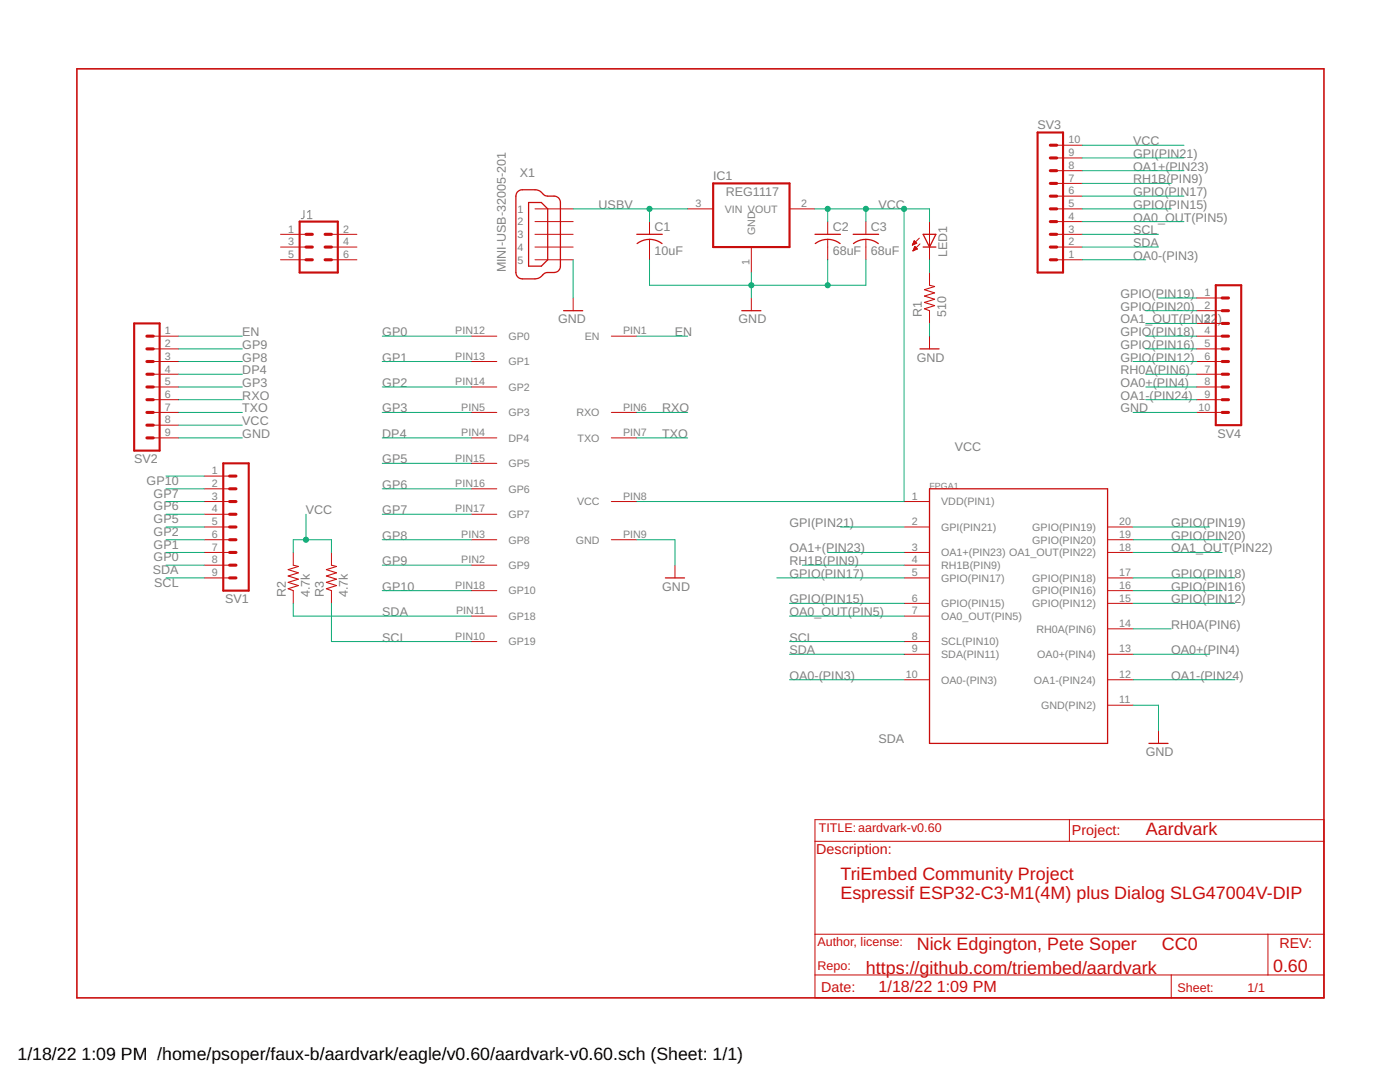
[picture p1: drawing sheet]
<svg xmlns="http://www.w3.org/2000/svg" width="279mm" height="216mm" viewBox="0 0 279 216" stroke-linecap="round" stroke-linejoin="round" font-family="sans-serif">
<path d="M60.7 42l-.1 1.4-.5 .2M61.4 43.6h.9M61.4 42.4l.4-.4v1.6" fill="none" stroke="#808080" stroke-width=".2"/>
<g fill="none" stroke="#c90d0c" stroke-width=".25">
<path d="M103.2 38.3l.7-.4h3.2l.7 .2 .7 .7a2.48 2.48 0 0 0 2.1 .3l.8 .3 .3 .5 .1 .5v12.7l-.1 .6-.3 .4a2.67 2.67 0 0 1-2.1 .3l-.6 .1-1.2 1-.7 .1h-2.9l-.5-.2-.3-.5-.1-.5v-15.3zM105.5 40.4h2.5l1.3 1.3v10.1l-1.3 1.3h-2.5zM127.1 46.8h5.1M129.6 47.8l1.6 .3 .9 .5M129.6 47.8l-1 .1-1.5 .7M162.6 46.8h5.1M165.2 47.8l1.6 .3 .9 .5M165.2 47.8l-1.6 .3-.9 .5M170.3 46.8h5M172.8 47.8l1.6 .3 .9 .5M172.8 47.8l-1.6 .3-.9 .5M184.2 46.8h2.6l-1.3 2.5z"/>
<path d="M184.2 49.3h2.6M112.5 62h3.8M148 62h3.8M183.6 69.6h3.8M185.5 97.5h35.5v50.8h-35.5zM132.8 115.3h3.8M229.3 148.3h3.8"/>
</g>
<g fill="none" stroke="#c90d0c" stroke-width=".2">
<path d="M210.9 39.1h5.1M210.9 36.6h5.1M210.9 34.1h5.1M210.9 31.5h5.1M210.9 29h5.1M56 46.8h5.1M56 49.3h5.1M56 51.8h5.1M66.1 46.8h5.1M66.1 49.3h5.1M66.1 51.8h5.1M106.8 41.7h7.6"/>
<path d="M106.8 44.2h7.6M106.8 46.8h7.6M106.8 49.3h7.6M106.8 51.8h7.6M114.4 59.5v2.5M129.6 44.2v2.6M129.6 47.8v4M137.2 41.7h5.1M149.9 49.3v5.1M149.9 59.5v2.5M157.6 41.7h5M165.2 44.2v2.6"/>
<path d="M165.2 47.8v4M172.8 44.2v2.6M172.8 47.8v4M182.1 48.8h.1M182.2 48.7h.3M182.2 48.6h.6M182.2 50h.1M182.2 49.9h.3M182.3 48.5h.6M182.3 48.3h.5M182.3 49.8h.5M182.4 48.2h.2"/>
<path d="M182.4 49.7h.7M182.4 48.1h.1M182.4 49.6h.6M182.5 48l.5 .5-.9 .4zM182.5 49.4h.3M182.5 49.3h.2M182.6 49.2h.1M182.6 49.2l-.4 .9M182.6 49.2l.5 .5-.9 .4M183.5 47.5l-1.4 1.4M183.6 48.7l-1.4 1.4M185.5 44.2v7.6"/>
<path d="M185.5 54.4v2.5M210.9 41.7h5.1M210.9 44.2h5.1M210.9 46.8h5.1M210.9 49.3h5.1M210.9 51.8h5.1M238.8 59.5h5.1M30.6 67.1h5.1M30.6 69.6h5.1M30.6 72.1h5.1M30.6 74.7h5.1M30.6 77.2h5.1"/>
<path d="M30.6 79.8h5.1M94.1 67.1h5M94.1 72.1h5M94.1 77.2h5M122 67.1h5.1M185.5 62v2.5M185.5 67.1v2.5M238.8 67.1h5.1M238.8 69.6h5.1M238.8 72.1h5.1M238.8 74.7h5.1M238.8 77.2h5.1"/>
<path d="M238.8 79.8h5.1M238.8 62h5.1M238.8 64.5h5.1M30.6 82.3h5.1M30.6 84.8h5.1M30.6 87.4h5.1M40.7 95h5.1M40.7 97.5h5.1M94.1 97.5h5M94.1 82.3h5M94.1 87.4h5M94.1 92.5h5"/>
<path d="M122 82.3h5.1M122 87.4h5.1M238.8 82.3h5.1M40.7 100.1h5.1M40.7 102.6h5.1M40.7 105.2h5.1M40.7 107.7h5.1M40.7 110.2h5.1M40.7 112.8h5.1M40.7 115.3h5.1M58.5 110.2v2.6M58.5 117.9v2.5"/>
<path d="M66.1 110.2v2.6M66.1 117.9v2.5M94.1 102.6h5M94.1 107.7h5M94.1 112.8h5M94.1 117.9h5M122 100.1h5.1M122 107.7h5.1M134.7 112.8v2.5M180.4 100.1h5.1M180.4 105.2h5.1M180.4 110.2h5.1"/>
<path d="M180.4 112.8h5.1M180.4 115.3h5.1M221 105.2h5.1M221 107.7h5.1M221 110.2h5.1M221 115.3h5.1M221 117.9h5.1M94.1 122.9h5M94.1 128h5M180.4 122.9h5.1M180.4 128h5.1M180.4 135.6h5.1"/>
<path d="M180.4 120.4h5.1M180.4 130.6h5.1M221 125.5h5.1M221 135.6h5.1M221 120.4h5.1M221 130.6h5.1M221 140.7h5.1M231.2 145.8v2.5M162.6 163.6h101.6v35.5h-101.6zM162.6 167.9h101.6M213.4 163.6v4.3M162.6 186.4h101.6"/>
<path d="M162.6 194.5h101.6M233.7 194.5v4.6M253 186.4v8.1"/>
</g>
<path d="M142.3 36.6h15.3v12.7h-15.3zM207.1 26.4h5.1v28h-5.1zM59.8 44.2h7.6v10.2h-7.6zM242.6 56.9h5.1v27.9h-5.1zM26.8 64.5h5.1v25.4h-5.1zM44.6 92.5h5v25.4h-5z" fill="none" stroke="#c90d0c" stroke-width=".42"/>
<g fill="none" stroke="#c90d0c" stroke-width=".61">
<path d="M209.6 34.1h1.3M209.6 36.6h1.3M209.6 39.1h1.3M209.6 29h1.3M209.6 31.5h1.3M61.1 46.8h1.2M61.1 49.3h1.2M61.1 51.8h1.2M64.9 46.8h1.2M64.9 49.3h1.2M64.9 51.8h1.2M209.6 46.8h1.3"/>
<path d="M209.6 49.3h1.3M209.6 51.8h1.3M209.6 41.7h1.3M209.6 44.2h1.3M243.9 59.5h1.3M29.3 72.1h1.3M29.3 69.6h1.3M29.3 67.1h1.3M29.3 77.2h1.3M29.3 74.7h1.3M29.3 79.8h1.3M243.9 72.1h1.3"/>
<path d="M243.9 69.6h1.3M243.9 67.1h1.3M243.9 77.2h1.3M243.9 74.7h1.3M243.9 79.8h1.3M243.9 64.5h1.3M243.9 62h1.3M29.3 84.8h1.3M29.3 82.3h1.3M29.3 87.4h1.3M45.8 97.5h1.3M45.8 95h1.3"/>
<path d="M243.9 82.3h1.3M45.8 100.1h1.3M45.8 105.2h1.3M45.8 102.6h1.3M45.8 112.8h1.3M45.8 110.2h1.3M45.8 107.7h1.3M45.8 115.3h1.3"/>
</g>
<path d="M15.3 13.7h248.9v185.4h-248.9z" fill="none" stroke="#c90d0c" stroke-width=".32"/>
<path d="M185.5 56.9l1 .3-2 .6 2 .6-2 .7 2 .6-2 .6 2 .7-2 .6 1 .4M58.5 112.8l1 .2-2 .7 2 .6-2 .6 2 .7-2 .6 2 .6-2 .7 1 .4M66.1 112.8l1.1 .2-2.1 .7 2.1 .6-2.1 .6 2.1 .7-2.1 .6 2.1 .6-2.1 .7 1 .4" fill="none" stroke="#c90d0c" stroke-width=".21"/>
<g fill="none" stroke="#0dab76" stroke-width=".2">
<path d="M216 29h20.3M216 36.6h17.7M216 39.1h20.3M216 31.5h20.3M216 34.1h20.3M114.4 41.7h22.8M114.4 51.8v7.7M129.6 51.8v5.1h43.2v-5.1M129.6 41.7v2.5M149.9 54.4v5.1M162.6 41.7h22.9v2.5M165.2 41.7v2.5"/>
<path d="M165.2 51.8v5.1M172.8 41.7v2.5M180.4 41.7v58.4h-53.3M185.5 51.8v2.6M216 41.7h17.7M216 46.8h15.2M216 49.3h15.2M216 44.2h20.3M216 51.8h12.7M231.2 59.5h7.6M35.7 72.1h12.7M35.7 77.2h12.7"/>
<path d="M35.7 74.7h12.7M35.7 67.1h12.7M35.7 69.6h12.7M35.7 79.8h12.7M76.3 72.1h17.8M76.3 77.2h17.8M76.3 67.1h17.8M127.1 67.1h10.1M185.5 64.5v2.6M226.1 72.1h12.7M228.7 77.2h10.1M228.7 74.7h10.1"/>
<path d="M228.7 67.1h10.1M228.7 69.6h10.1M228.7 79.8h10.1M228.7 64.5h10.1M228.7 62h10.1M33.1 97.5h7.6M33.1 95h7.6M35.7 84.8h12.7M35.7 87.4h12.7M35.7 82.3h12.7M76.3 87.4h17.8M76.3 82.3h17.8"/>
<path d="M76.3 92.5h17.8M76.3 97.5h17.8M127.1 87.4h10.1M127.1 82.3h10.1M226.1 82.3h12.7M33.1 100.1h7.6M33.1 107.7h7.6M33.1 115.3h7.6M33.1 112.8h7.6M33.1 105.2h7.6M33.1 110.2h7.6M33.1 102.6h7.6"/>
<path d="M58.5 110.2v-2.5h7.6v2.5M61.1 102.6v5.1M76.3 107.7h17.8M76.3 112.8h17.8M76.3 102.6h17.8M76.3 117.9h17.8M127.1 107.7h7.6v5.1M155 115.3h25.4M160.1 112.8h20.3M165.2 110.2h15.2M167.7 105.2h12.7M226.1 107.7h17.8"/>
<path d="M226.1 115.3h20.3M226.1 105.2h15.3M226.1 110.2h17.8M226.1 117.9h17.8M58.5 120.4v2.5h35.6M66.1 120.4v7.6h28M157.6 128h22.8M157.6 130.6h22.8M157.6 122.9h22.8M157.6 120.4h22.8M157.6 135.6h22.8M226.1 130.6h15.3"/>
<path d="M226.1 120.4h20.3M226.1 135.6h20.3M226.1 125.5h7.6M226.1 140.7h5.1v5.1"/>
</g>
<g fill="#0dab76" stroke="#0dab76" stroke-width=".2">
<circle cx="165.2" cy="41.7" r=".51"/>
<circle cx="180.4" cy="41.7" r=".51"/>
<circle cx="172.8" cy="41.7" r=".51"/>
<circle cx="61.1" cy="107.7" r=".51"/>
<circle cx="149.9" cy="56.9" r=".51"/>
<circle cx="165.2" cy="56.9" r=".51"/>
<circle cx="129.6" cy="41.7" r=".51"/>
</g>
<g font-size="3.6" fill="#c90d0c">
<text x="228.7" y="166.6">Aardvark</text>
<text x="167.7" y="175.5">TriEmbed Community Project</text>
<text x="167.7" y="179.3">Espressif ESP32-C3-M1(4M) plus Dialog SLG47004V-DIP</text>
<text x="183" y="189.5">Nick Edgington, Pete Soper</text>
<text x="231.9" y="189.5">CC0</text>
<text x="172.8" y="194.3">https://github.com/triembed/aardvark</text>
<text x="254.1" y="194">0.60</text>
</g>
<g font-size="3.5">
<text x="3.5" y="211.4">1/18/22</text>
<text x="16.3" y="211.4">1:09 PM /home/psoper/faux-b/aardvark/eagle/v0.60/aardvark-v0.60.sch (Sheet: 1/1)</text>
</g>
<g font-size="3.2" fill="#c90d0c">
<text x="175.3" y="197.8">1/18/22</text>
<text x="187" y="197.8">1:09 PM</text>
</g>
<g font-size="2.9" fill="#c90d0c">
<text x="213.9" y="166.6">Project:</text>
<text x="162.9" y="170.4">Description:</text>
<text x="255.3" y="189.2">REV:</text>
<text x="163.9" y="197.8">Date:</text>
</g>
<g font-size="2.5" fill="#808080">
<text x="207.1" y="25.7">SV3</text>
<text x="226.1" y="29">VCC</text>
<text x="103.7" y="35.3">X1</text>
<text x="142.3" y="36">IC1</text>
<text x="226.1" y="31.5">GPI(PIN21)</text>
<text x="226.1" y="34.1">OA1+(PIN23)</text>
<text x="119.5" y="41.7">USBV</text>
<text x="144.9" y="39.1">REG1117</text>
<text x="175.3" y="41.7">VCC</text>
<text x="226.1" y="36.6">RH1B(PIN9)</text>
<text x="226.1" y="39.1">GPIO(PIN17)</text>
<text x="226.1" y="41.7">GPIO(PIN15)</text>
<text x="130.6" y="46.1">C1</text>
<text x="166.2" y="46.1">C2</text>
<text x="173.8" y="46.1">C3</text>
<text x="226.1" y="46.8">SCL</text>
<text x="226.1" y="44.2">OA0_OUT(PIN5)</text>
<text x="130.6" y="50.9">10uF</text>
<text x="166.2" y="50.9">68uF</text>
<text x="173.8" y="50.9">68uF</text>
<text x="189" y="51.3" transform="rotate(-90 189 51.3)">LED1</text>
<text x="226.1" y="49.3">SDA</text>
<text x="226.1" y="51.8">OA0-(PIN3)</text>
<text x="100.9" y="54.4" transform="rotate(-90 100.9 54.4)">MINI-USB-32005-201</text>
<text x="223.6" y="59.4">GPIO(PIN19)</text>
<text x="111.4" y="64.5">GND</text>
<text x="147.4" y="64.5">GND</text>
<text x="184" y="63.3" transform="rotate(-90 184 63.3)">R1</text>
<text x="188.8" y="63.3" transform="rotate(-90 188.8 63.3)">510</text>
<text x="223.6" y="64.5">OA1_OUT(PIN22</text>
<text x="223.6" y="62">GPIO(PIN20)</text>
<text x="243" y="64.5">)</text>
<text x="48.4" y="67.1">EN</text>
<text x="48.4" y="69.6">GP9</text>
<text x="76.3" y="67.1">GP0</text>
<text x="134.7" y="67.1">EN</text>
<text x="223.6" y="69.6">GPIO(PIN16)</text>
<text x="223.6" y="67.1">GPIO(PIN18)</text>
<text x="48.4" y="77.2">GP3</text>
<text x="48.4" y="74.7">DP4</text>
<text x="48.4" y="72.1">GP8</text>
<text x="76.3" y="72.1">GP1</text>
<text x="76.3" y="77.2">GP2</text>
<text x="183" y="72.1">GND</text>
<text x="223.6" y="72.1">GPIO(PIN12)</text>
<text x="223.6" y="77.2">OA0+(PIN4)</text>
<text x="223.6" y="74.7">RH0A(PIN6)</text>
<text x="48.4" y="79.8">RXO</text>
<text x="48.4" y="82.3">TXO</text>
<text x="76.3" y="82.3">GP3</text>
<text x="132.2" y="82.3">RXO</text>
<text x="223.6" y="82.3">GND</text>
<text x="223.6" y="79.8">OA1-(PIN24)</text>
<text x="48.4" y="84.8">VCC</text>
<text x="48.4" y="87.4">GND</text>
<text x="76.3" y="87.4">DP4</text>
<text x="132.2" y="87.4">TXO</text>
<text x="190.6" y="89.9">VCC</text>
<text x="243" y="87.4">SV4</text>
<text x="26.8" y="92.5">SV2</text>
<text x="76.3" y="92.5">GP5</text>
<text x="29.3" y="96.8">GP10</text>
<text x="30.7" y="101.9">GP6</text>
<text x="30.7" y="99.3">GP7</text>
<text x="76.3" y="97.5">GP6</text>
<text x="30.7" y="106.9">GP2</text>
<text x="30.7" y="104.4">GP5</text>
<text x="61.1" y="102.6">VCC</text>
<text x="76.3" y="107.7">GP8</text>
<text x="76.3" y="102.6">GP7</text>
<text x="157.6" y="105.2">GPI(PIN21)</text>
<text x="233.7" y="105.2">GPIO(PIN19)</text>
<text x="233.7" y="107.7">GPIO(PIN20)</text>
<text x="30.7" y="109.5">GP1</text>
<text x="30.7" y="112">GP0</text>
<text x="76.3" y="112.8">GP9</text>
<text x="157.6" y="112.8">RH1B(PIN9)</text>
<text x="157.6" y="110.2">OA1+(PIN23)</text>
<text x="233.7" y="110.2">OA1_OUT(PIN22)</text>
<text x="30.5" y="114.6">SDA</text>
<text x="30.8" y="117.1">SCL</text>
<text x="57" y="119.1" transform="rotate(-90 57 119.1)">R2</text>
<text x="61.8" y="119.1" transform="rotate(-90 61.8 119.1)">4.7k</text>
<text x="64.6" y="119.1" transform="rotate(-90 64.6 119.1)">R3</text>
<text x="69.4" y="119.1" transform="rotate(-90 69.4 119.1)">4.7k</text>
<text x="76.3" y="117.9">GP10</text>
<text x="132.2" y="117.9">GND</text>
<text x="157.6" y="115.3">GPIO(PIN17)</text>
<text x="233.7" y="117.9">GPIO(PIN16)</text>
<text x="233.7" y="115.3">GPIO(PIN18)</text>
<text x="44.9" y="120.4">SV1</text>
<text x="76.3" y="122.9">SDA</text>
<text x="157.6" y="120.4">GPIO(PIN15)</text>
<text x="157.6" y="122.9">OA0_OUT(PIN5)</text>
<text x="233.7" y="120.4">GPIO(PIN12)</text>
<text x="233.7" y="125.5">RH0A(PIN6)</text>
<text x="76.3" y="128">SCL</text>
<text x="157.6" y="128">SCL</text>
<text x="157.6" y="130.6">SDA</text>
<text x="233.7" y="130.6">OA0+(PIN4)</text>
<text x="157.6" y="135.6">OA0-(PIN3)</text>
<text x="233.7" y="135.6">OA1-(PIN24)</text>
<text x="175.3" y="148.3">SDA</text>
<text x="228.7" y="150.9">GND</text>
</g>
<g font-size="2.5" fill="#c90d0c">
<text x="163.4" y="166.1">TITLE:aardvark-v0.60</text>
<text x="163.1" y="188.7">Author, license:</text>
<text x="163.1" y="193.5">Repo:</text>
<text x="235" y="197.8">Sheet:</text>
<text x="249" y="197.8">1/1</text>
</g>
<g font-size="2.1" fill="#808080">
<text x="213.2" y="28.6">10</text>
<text x="213.2" y="33.7">8</text>
<text x="213.2" y="31.2">9</text>
<text x="138.8" y="41.3">3</text>
<text x="159.9" y="41.3">2</text>
<text x="213.2" y="41.3">5</text>
<text x="213.2" y="38.8">6</text>
<text x="213.2" y="36.2">7</text>
<text x="57.5" y="46.4">1</text>
<text x="68.5" y="46.4">2</text>
<text x="103.2" y="42.4">1</text>
<text x="103.2" y="45">2</text>
<text x="103.2" y="47.5">3</text>
<text x="144.7" y="42.4">VIN VOUT</text>
<text x="150.7" y="47" transform="rotate(-90 150.7 47)">GND</text>
<text x="213.2" y="46.4">3</text>
<text x="213.2" y="43.9">4</text>
<text x="57.5" y="48.9">3</text>
<text x="57.5" y="51.5">5</text>
<text x="68.5" y="51.5">6</text>
<text x="68.5" y="48.9">4</text>
<text x="103.2" y="50.1">4</text>
<text x="103.2" y="52.6">5</text>
<text x="149.6" y="52.8" transform="rotate(-90 149.6 52.8)">1</text>
<text x="213.2" y="51.5">1</text>
<text x="213.2" y="48.9">2</text>
<text x="240.4" y="59.1">1</text>
<text x="240.4" y="61.6">2</text>
<text x="240.4" y="64.2">3</text>
<text x="32.9" y="66.7">1</text>
<text x="32.9" y="69.3">2</text>
<text x="32.9" y="71.8">3</text>
<text x="90.9" y="66.7">PIN12</text>
<text x="90.9" y="71.8">PIN13</text>
<text x="101.5" y="67.8">GP0</text>
<text x="116.7" y="67.8">EN</text>
<text x="124.3" y="66.7">PIN1</text>
<text x="240.4" y="66.7">4</text>
<text x="240.4" y="69.3">5</text>
<text x="240.4" y="71.8">6</text>
<text x="32.9" y="74.3">4</text>
<text x="32.9" y="76.9">5</text>
<text x="90.9" y="76.9">PIN14</text>
<text x="101.5" y="72.9">GP1</text>
<text x="101.5" y="78">GP2</text>
<text x="240.4" y="74.3">7</text>
<text x="240.4" y="76.9">8</text>
<text x="32.9" y="79.4">6</text>
<text x="32.9" y="81.9">7</text>
<text x="92.1" y="81.9">PIN5</text>
<text x="101.5" y="83.1">GP3</text>
<text x="115" y="83.1">RXO</text>
<text x="124.3" y="81.9">PIN6</text>
<text x="239.2" y="81.9">10</text>
<text x="240.4" y="79.4">9</text>
<text x="32.9" y="84.5">8</text>
<text x="32.9" y="87">9</text>
<text x="92.1" y="87">PIN4</text>
<text x="101.5" y="88.1">DP4</text>
<text x="115.3" y="88.1">TXO</text>
<text x="124.3" y="87">PIN7</text>
<text x="42.3" y="94.6">1</text>
<text x="90.9" y="92.1">PIN15</text>
<text x="101.5" y="93.2">GP5</text>
<text x="42.3" y="97.2">2</text>
<text x="42.3" y="99.7">3</text>
<text x="90.9" y="97.2">PIN16</text>
<text x="101.5" y="98.3">GP6</text>
<text x="115.2" y="100.8">VCC</text>
<text x="124.3" y="99.7">PIN8</text>
<text x="182" y="99.7">1</text>
<text x="187.8" y="100.8">VDD(PIN1)</text>
<text x="42.3" y="102.3">4</text>
<text x="42.3" y="104.8">5</text>
<text x="42.3" y="107.3">6</text>
<text x="90.9" y="102.3">PIN17</text>
<text x="92.1" y="107.3">PIN3</text>
<text x="101.5" y="103.4">GP7</text>
<text x="124.3" y="107.3">PIN9</text>
<text x="182" y="104.8">2</text>
<text x="187.8" y="105.9">GPI(PIN21)</text>
<text x="206" y="105.9">GPIO(PIN19)</text>
<text x="223.4" y="104.8">20</text>
<text x="223.4" y="107.3">19</text>
<text x="42.3" y="109.9">7</text>
<text x="42.3" y="112.4">8</text>
<text x="92.1" y="112.4">PIN2</text>
<text x="101.5" y="108.5">GP8</text>
<text x="101.5" y="113.5">GP9</text>
<text x="114.9" y="108.5">GND</text>
<text x="182" y="109.9">3</text>
<text x="182" y="112.4">4</text>
<text x="187.8" y="111">OA1+(PIN23) OA1_OUT(PIN22)</text>
<text x="187.8" y="113.5">RH1B(PIN9)</text>
<text x="206" y="108.5">GPIO(PIN20)</text>
<text x="223.4" y="109.9">18</text>
<text x="42.3" y="115">9</text>
<text x="90.9" y="117.5">PIN18</text>
<text x="101.5" y="118.6">GP10</text>
<text x="182" y="115">5</text>
<text x="187.8" y="116.1">GPIO(PIN17)</text>
<text x="206" y="116.1">GPIO(PIN18)</text>
<text x="206" y="118.6">GPIO(PIN16)</text>
<text x="223.4" y="115">17</text>
<text x="223.4" y="117.5">16</text>
<text x="91" y="122.6">PIN11</text>
<text x="101.5" y="123.7">GP18</text>
<text x="182" y="120">6</text>
<text x="182" y="122.6">7</text>
<text x="187.8" y="121.2">GPIO(PIN15)</text>
<text x="187.8" y="123.7">OA0_OUT(PIN5)</text>
<text x="206" y="121.2">GPIO(PIN12)</text>
<text x="223.4" y="125.1">14</text>
<text x="223.4" y="120">15</text>
<text x="90.9" y="127.7">PIN10</text>
<text x="101.5" y="128.8">GP19</text>
<text x="182" y="127.7">8</text>
<text x="182" y="130.2">9</text>
<text x="187.8" y="128.8">SCL(PIN10)</text>
<text x="187.8" y="131.3">SDA(PIN11)</text>
<text x="206.8" y="126.2">RH0A(PIN6)</text>
<text x="207" y="131.3">OA0+(PIN4)</text>
<text x="223.4" y="130.2">13</text>
<text x="180.8" y="135.3">10</text>
<text x="187.8" y="136.4">OA0-(PIN3)</text>
<text x="206.4" y="136.4">OA1-(PIN24)</text>
<text x="223.4" y="135.3">12</text>
<text x="207.8" y="141.5">GND(PIN2)</text>
<text x="223.4" y="140.4">11</text>
</g>
<text font-size="1.8" fill="#808080" x="185.5" y="97.5">FPGA1</text>
</svg>
